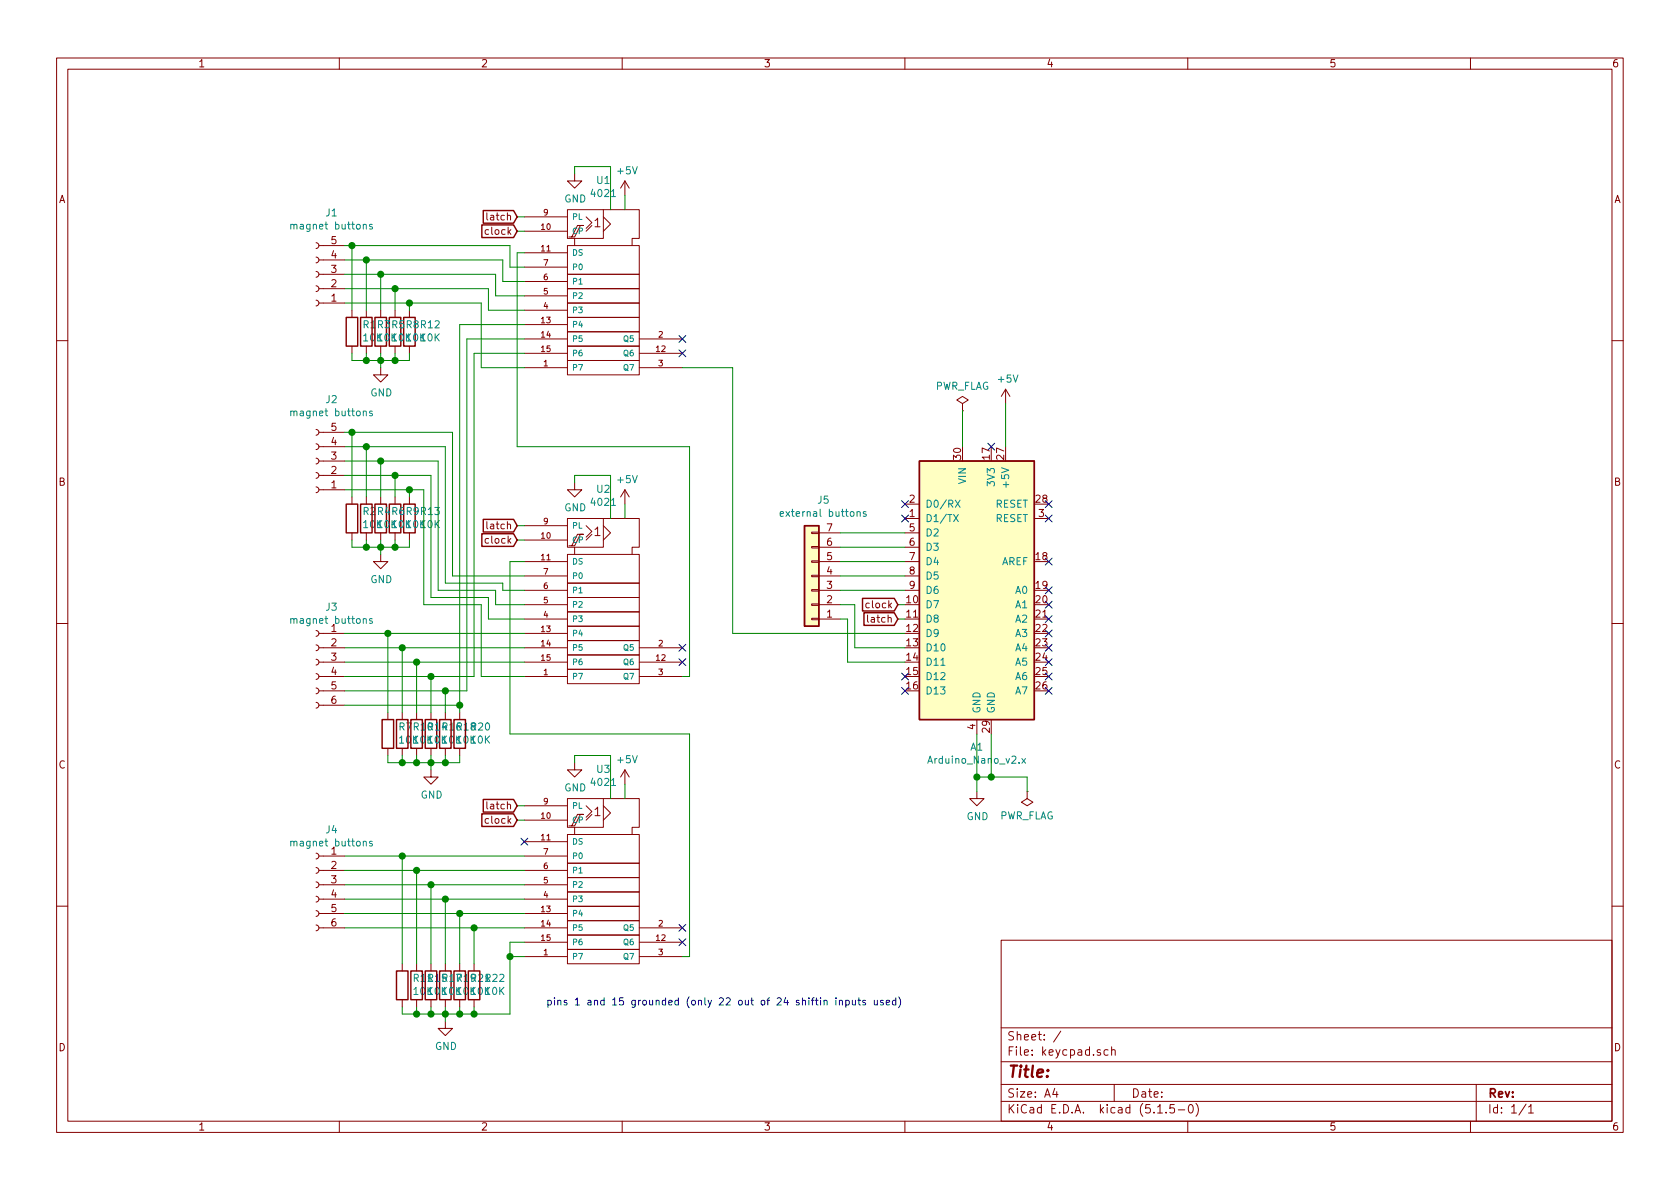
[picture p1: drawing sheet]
<svg xmlns="http://www.w3.org/2000/svg" width="297mm" height="210mm" viewBox="0 0 297 210" stroke-linecap="round" stroke-linejoin="round" font-family="sans-serif">
<g fill="none" stroke="#840000" stroke-width=".18">
<path d="M10 10.3h277v189.9h-277zM12 12.2h273v186.1h-273zM60 10.3v1.9M110 10.3v1.9M160 10.3v1.9M210 10.3v1.9M260 10.3v1.9M92.7 38.3h7.6M101.6 30.7v1.3h1.3l-1.3 1.3-1.3-1.3h1.3M103.6 38.3l1 1.1-1 1M104.6 39.9l-1 1M106.7 38.3l1.2 1.3-1.2 1.3"/>
<path d="M106.7 37.1v5.1h-5.1M110.5 32v2.5M110.5 32l-.8 1.3M110.5 32l.8 1.3M55.9 42.9l.3 .1 .2 .3-.1 .5-.4 .1M55.9 45.5l.3 .1 .2 .3-.1 .4-.4 .2M55.9 48l.3 .1 .2 .3-.1 .4-.4 .2M55.9 50.5l.3 .2 .2 .2-.1 .5-.4 .2M55.9 53.1l.3 .1 .2 .3-.1 .4-.4 .2M56.4 43.4h4.6M56.4 46h4.6M56.4 48.5h4.6"/>
<path d="M56.4 51h4.6M56.4 53.6h4.6M62.2 54.9v1.2M64.8 54.9v1.2M67.3 54.9v1.2M69.8 54.9v1.2M72.4 54.9v1.2M92.7 40.9h7.6M92.7 44.7h7.6M92.7 57.4h7.6M92.7 59.9h7.6M92.7 54.9h7.6"/>
<path d="M92.7 52.3h7.6M92.7 49.8h7.6M92.7 47.2h7.6M100.3 58.7h12.7v2.5h-12.7zM100.3 56.1h12.7v2.6h-12.7zM100.3 53.6h12.7v2.5h-12.7zM100.3 51h12.7v2.6h-12.7zM100.3 48.5h12.7v2.5h-12.7zM100.3 43.4h12.7v5.1h-12.7zM100.6 41.9h1l1-2h.5h-1l-1 2M101.6 43.4v-1.2h-1.3v-5.1h12.7v5.1h-1.2v1.2M113 59.9h7.6"/>
<path d="M10 60.2h2M55.9 75.9l.3 .2 .2 .2-.1 .5-.4 .2M55.9 78.5l.3 .1 .2 .3-.1 .4-.4 .2M56.4 76.4h4.6M56.4 79h4.6M62.2 61.2v1.3M64.8 61.2v1.3M67.3 65v1.3h1.3l-1.3 1.3-1.3-1.3h1.3M67.3 61.2v1.3M69.8 61.2v1.3M72.4 61.2v1.3M92.7 65h7.6"/>
<path d="M92.7 62.5h7.6M100.3 63.7h12.7v2.6h-12.7zM100.3 61.2h12.7v2.5h-12.7zM113 65h7.6M113 62.5h7.6M170.2 71.4l1-.7-1-.6-1 .6 1 .7v1.2M170.2 72.6h.1M177.8 68.8l-.8 1.3M177.8 68.8v2.6M177.8 68.8l.8 1.3M285 60.2h2M55.9 81l.3 .1 .2 .3-.1 .5-.4 .1"/>
<path d="M55.9 83.6l.3 .1 .2 .3-.1 .4-.4 .2M55.9 86.1l.3 .1 .2 .3-.1 .4-.4 .2M56.4 81.5h4.6M56.4 84.1h4.6M56.4 86.6h4.6M62.2 87.9v1.2M62.2 94.2v1.3M64.8 87.9v1.2M64.8 94.2v1.3M67.3 98v1.3h1.3l-1.3 1.3-1.3-1.3h1.3M67.3 87.9v1.2M67.3 94.2v1.3"/>
<path d="M69.8 87.9v1.2M69.8 94.2v1.3M72.4 87.9v1.2M72.4 94.2v1.3M92.7 99.3h7.6M92.7 95.5h7.6M92.7 93h7.6M100.3 98h12.7v5.1h-12.7zM100.6 96.5h1l1-2h.5h-1l-1 2M101.6 98v-1.2h-1.3v-5.1h12.7v5.1h-1.2v1.2M101.6 85.3v1.3h1.3l-1.3 1.3-1.3-1.3h1.3M103.6 93l1 1-1 1"/>
<path d="M104.6 94.5l-1 1M106.7 93l1.2 1.2-1.2 1.3M106.7 91.7v5.1h-5.1M110.5 86.6v2.5M110.5 86.6l-.8 1.3M110.5 86.6l.8 1.3M143.5 96.6h1.3v.3h-1.3zM143.5 94.1h1.3v.3h-1.3zM143.5 99.2h1.3v.2h-1.3zM144.8 94.2h3.8M144.8 96.8h3.8M144.8 99.3h3.8"/>
<path d="M160 91.7h2.6M160 89.1h2.6M160 94.2h2.6M160 96.8h2.6M160 99.3h2.6M182.9 91.7h2.5M10 110.3h2M55.9 119.1l.3 .1 .2 .3-.1 .5-.4 .1M55.9 116.6l.3 .1 .2 .3-.1 .4-.4 .2M55.9 114l.3 .2 .2 .2-.1 .5-.4 .2M55.9 111.5l.3 .1 .2 .3-.1 .4-.4 .2M56.4 119.6h4.6"/>
<path d="M56.4 117.1h4.6M56.4 112h4.6M56.4 114.5h4.6M92.7 101.8h7.6M92.7 104.4h7.6M92.7 119.6h7.6M92.7 117.1h7.6M92.7 112h7.6M92.7 114.5h7.6M92.7 109.5h7.6M92.7 106.9h7.6M100.3 118.4h12.7v2.5h-12.7z"/>
<path d="M100.3 115.8h12.7v2.6h-12.7zM100.3 113.3h12.7v2.5h-12.7zM100.3 110.7h12.7v2.6h-12.7zM100.3 108.2h12.7v2.5h-12.7zM100.3 105.7h12.7v2.5h-12.7zM100.3 103.1h12.7v2.6h-12.7zM113 119.6h7.6M113 117.1h7.6M113 114.5h7.6M143.5 104.3h1.3v.2h-1.3zM143.5 106.8h1.3v.3h-1.3zM143.5 109.3h1.3v.3h-1.3z"/>
<path d="M143.5 101.7h1.3v.3h-1.3zM144.8 101.8h3.8M144.8 104.4h3.8M144.8 109.5h3.8M144.8 106.9h3.8M160 101.8h2.6M160 104.4h2.6M285 110.3h2M55.9 124.2l.3 .1 .2 .3-.1 .4-.4 .2M55.9 121.7l.3 .1 .2 .3-.1 .4-.4 .2M56.4 124.7h4.6M56.4 122.2h4.6"/>
<path d="M68.6 126v1.2M68.6 132.3v1.3M71.1 126v1.2M71.1 132.3v1.3M73.7 126v1.2M73.7 132.3v1.3M76.2 136.1v1.3h1.3l-1.3 1.3-1.3-1.3h1.3M76.2 126v1.2M76.2 132.3v1.3M78.7 126v1.2M78.7 132.3v1.3M81.3 126v1.2"/>
<path d="M81.3 132.3v1.3M101.6 134.9v1.2h1.3l-1.3 1.3-1.3-1.3h1.3M110.5 136.1l-.8 1.3M110.5 136.1v2.6M110.5 136.1l.8 1.3M172.7 139.9v1.3h1.3l-1.3 1.3-1.3-1.3h1.3M172.7 127.2v2.6M181.6 139.9v1.3l1 .7-1 .6-1-.6 1-.7M181.6 139.9h.1M55.9 158.5l.3 .1 .2 .3-.1 .4-.4 .2M55.9 156l.3 .1 .2 .3-.1 .4-.4 .2M55.9 153.4l.3 .1 .2 .3-.1 .4-.4 .2"/>
<path d="M55.9 150.9l.3 .1 .2 .3-.1 .4-.4 .2M56.4 159h4.6M56.4 156.5h4.6M56.4 153.9h4.6M56.4 151.4h4.6M92.7 145h7.6M92.7 148.8h7.6M92.7 159h7.6M92.7 156.5h7.6M92.7 153.9h7.6M92.7 151.4h7.6M92.7 142.5h7.6"/>
<path d="M100.3 157.7h12.7v2.6h-12.7zM100.3 155.2h12.7v2.5h-12.7zM100.3 152.6h12.7v2.6h-12.7zM100.3 147.6h12.7v5h-12.7zM100.6 146h1l1-2h.5h-1l-1 2M101.6 147.6v-1.3h-1.3v-5.1h12.7v5.1h-1.2v1.3M103.6 142.5l1 1-1 1M104.6 144l-1 1M106.7 142.5l1.2 1.3-1.2 1.2M106.7 141.2v5.1h-5.1M10 160.2h2M55.9 163.6l.3 .1 .2 .3-.1 .4-.4 .2"/>
<path d="M55.9 161l.3 .2 .2 .2-.1 .5-.4 .1M56.4 161.5h4.6M56.4 164.1h4.6M71.1 170.4v1.3M71.1 176.8v1.2M73.7 170.4v1.3M73.7 176.8v1.2M76.2 170.4v1.3M76.2 176.8v1.2M78.7 170.4v1.3M78.7 176.8v1.2M81.3 170.4v1.3"/>
<path d="M81.3 176.8v1.2M83.8 170.4v1.3M83.8 176.8v1.2M92.7 169.2h7.6M92.7 166.6h7.6M92.7 161.5h7.6M92.7 164.1h7.6M100.3 167.9h12.7v2.5h-12.7zM100.3 165.3h12.7v2.6h-12.7zM100.3 162.8h12.7v2.5h-12.7zM100.3 160.3h12.7v2.5h-12.7zM113 169.2h7.6"/>
<path d="M113 166.6h7.6M113 164.1h7.6M177 166.3h108v32h-108zM285 160.2h2M60 198.3v1.9M78.7 180.6v1.3h1.3l-1.3 1.2-1.2-1.2h1.2M110 198.3v1.9M160 198.3v1.9M177 194.8h108M177 191.8h108M177 187.8h108M177 181.8h108"/>
<path d="M186.5 192.5l-.4 1h1M186.8 193v1M187.6 182.3l-1.3 2M195.9 185.7l-.4-.1-.3 .3 .1 .6h.6M196.5 185.7l.3-.1 .3 .1 .1 .9M196.5 185.1v1.5M197 191.8v3M204.7 196.8h.8M206.2 196.7v.1M207.6 195.3h-.7l-.1 .7 .2-.1 .5 .1 .2 .2-.1 .5-.2 .1-.6-.1M208.3 196.3h1.2M210 198.3v1.9"/>
<path d="M210.3 195.4l.2-.1a.8 .8 0 0 1 .5 .8 .8 .8 0 0 1-.5 .7 1 1 0 0 1-.2-1.4zM211.5 195.1a1.71 1.71 0 0 1 0 2.3M260 198.3v1.9M261 191.8v6.5M269.8 195.2l-1.2 2M270.3 195.8l.4-.5v1.5M270.3 196.8h.8"/>
</g>
<g fill="#ffffc2" stroke="#ffffc2" stroke-width=".18">
<path d="M162.6 81.5h20.3v45.7h-20.3z"/>
<path d="M142.2 93h2.6v17.7h-2.6z"/>
</g>
<g fill="none" stroke="#840000" stroke-width=".25">
<path d="M85.2 39.8h5.6l.6 1.1-.6 1.1h-5.6zM85.4 37.2h5.4l.6 1.1-.6 1.2h-5.4zM61.2 56.1h2v5.1h-2zM63.8 56.1h2v5.1h-2zM66.3 56.1h2v5.1h-2zM68.8 56.1h2.1v5.1h-2.1zM71.4 56.1h2v5.1h-2zM61.2 89.1h2v5.1h-2zM63.8 89.1h2v5.1h-2zM66.3 89.1h2v5.1h-2zM68.8 89.1h2.1v5.1h-2.1zM71.4 89.1h2v5.1h-2z"/>
<path d="M85.2 94.4h5.6l.6 1.1-.6 1.1h-5.6zM85.4 91.8h5.4l.6 1.2-.6 1.1h-5.4zM142.2 93h2.6v17.7h-2.6zM162.6 81.5h20.3v45.7h-20.3zM152.5 105.8h5.6l.6 1.1-.6 1.1h-5.6zM152.8 108.4h5.3l.6 1.1-.6 1.1h-5.3zM67.6 127.2h2v5.1h-2zM70.1 127.2h2v5.1h-2zM72.6 127.2h2.1v5.1h-2.1zM75.2 127.2h2v5.1h-2zM77.7 127.2h2.1v5.1h-2.1zM80.3 127.2h2v5.1h-2z"/>
<path d="M85.2 143.9h5.6l.6 1.1-.6 1.1h-5.6zM85.4 141.4h5.4l.6 1.1-.6 1.1h-5.4zM70.1 171.7h2v5.1h-2zM72.6 171.7h2.1v5.1h-2.1zM75.2 171.7h2v5.1h-2zM77.7 171.7h2.1v5.1h-2.1zM80.3 171.7h2v5.1h-2zM82.8 171.7h2v5.1h-2z"/>
</g>
<g fill="none" stroke="#008484" stroke-width=".18">
<path d="M51.4 39.8l.2-.1h.3l.1 .8M51.4 39.7v.8M64.2 39.8l.2-.1h.3l.1 .8M65.8 39.7h-.3l-.2 .1 .1 .2 .4 .2v.3h-.5M51.4 72.8l.2-.1h.3l.1 .8M51.4 72.7v.8M64.2 72.8l.2-.1h.3l.1 .8M65.8 72.7h-.3l-.2 .2 .1 .1 .4 .2v.3h-.5M137.9 90.9l.6-.1v-.3h-.4l-.2 .1 .1 .7h.5M151.5 90.6l.2-.1h.3l.1 .8M153.1 90.5h-.3l-.2 .1 .1 .2 .4 .2v.3h-.5M168.6 91l.8 1.2"/>
<path d="M168.9 88.4l.8 1.3M169.4 91l-.8 1.2M169.7 88.4l-.8 1.3M51.4 109.5l.2-.1h.3l.1 .8M51.4 109.4v.8M64.2 109.5l.2-.1h.3l.1 .8M65.8 109.4h-.3l-.2 .2 .1 .1 .4 .2v.3h-.5M180.7 134.1l.6 .9M181.3 134.1l-.6 .9M51.4 148.9l.2-.1h.3l.1 .8M51.4 148.8v.8M64.2 148.9l.2-.1h.3l.1 .8"/>
<path d="M65.8 148.8h-.3l-.2 .1 .1 .2 .4 .1v.3h-.5"/>
</g>
<g fill="none" stroke="#008400" stroke-width=".18">
<path d="M91.4 38.3h1.3M101.6 30.7v-1.2h6.3v7.6M110.5 34.5v2.6M61 43.4h29.2v3.8h2.5M61 53.6h24.1v11.4h7.6M61 51h25.4v3.9h6.3M61 48.5h26.6v3.8h5.1M61 46h27.9v3.8h3.8M62.2 43.4v11.5M64.8 46v8.9M67.3 48.5v6.4M69.8 51v3.9"/>
<path d="M72.4 53.6v1.3M91.4 40.9h1.3M92.7 57.4h-11.4v68.6M92.7 44.7h-1.3v34.3h30.5v40.6h-1.3M92.7 59.9h-10.2v62.3h-21.5M61 79h17.7v24.1h10.2v1.3h3.8M61 76.4h19v25.4h12.7M62.2 62.5v1.2h10.2v-1.2M62.2 76.4v11.5M64.8 62.5v1.2M64.8 79v8.9M67.3 62.5v2.5"/>
<path d="M69.8 62.5v1.2M92.7 62.5h-8.9v57.1h-22.8M120.6 65h8.9v47h30.5M170.2 72.6v6.4M177.8 71.4v7.6M61 81.5h16.5v22.9h10.1v2.5h5.1M61 84.1h15.2v21.6h10.2v3.8h6.3M61 86.6h13.9v20.3h10.2v12.7h7.6M62.2 95.5v1.3h10.2v-1.3M64.8 95.5v1.3M67.3 81.5v6.4M67.3 95.5v2.5"/>
<path d="M69.8 84.1v3.8M69.8 95.5v1.3M72.4 86.6v1.3M91.4 95.5h1.3M91.4 93h1.3M92.7 99.3h-2.5v30.5h31.7v39.4h-1.3M101.6 85.3v-1.2h6.3v7.6M110.5 89.1v2.6M148.6 99.3h11.4M148.6 96.8h11.4M148.6 94.2h11.4M61 114.5h31.7"/>
<path d="M61 117.1h31.7M61 112h31.7M68.6 112v14M71.1 114.5v11.5M73.7 117.1v8.9M76.2 119.6v6.4M148.6 104.4h11.4M148.6 109.5h1.3v7.6h10.1M148.6 106.9h2.5v7.6h8.9M148.6 101.8h11.4M158.7 109.5h1.3M158.7 106.9h1.3"/>
<path d="M61 124.7h20.3M68.6 133.6v1.3h12.7v-1.3M71.1 133.6v1.3M73.7 133.6v1.3M76.2 133.6v2.5M78.7 122.2v3.8M78.7 133.6v1.3M101.6 134.9v-1.3h6.3v7.6M110.5 138.7v2.5M172.7 129.8v10.1M172.7 137.4h8.9v2.5M175.3 129.8v7.6"/>
<path d="M61 159h31.7M61 156.5h31.7M61 153.9h31.7M61 151.4h31.7M71.1 151.4v19M73.7 153.9v16.5M76.2 156.5v13.9M78.7 159v11.4M91.4 142.5h1.3M91.4 145h1.3M61 164.1h31.7M61 161.5h31.7"/>
<path d="M73.7 178v1.3M76.2 178v1.3M78.7 178v2.6M81.3 161.5v8.9M81.3 178v1.3M83.8 164.1v6.3M83.8 178v1.3M90.2 169.2h2.5M92.7 166.6h-2.5v12.7h-19.1v-1.3"/>
</g>
<g fill="none" stroke="#0000c2" stroke-width=".18">
<path d="M145.1 176.4v.2M145.1 176.9v.8M145.7 177l.2-.1h.3v.8M145.7 176.9v.8M147.8 176.4v.2M147.8 176.9v.8M148.4 177l.2-.1h.3v.8M148.4 176.9v.8M149.6 176.9h.3l.3 .2-.2 .6h-.4M149.6 176.9v1.2M150.7 176.9l.1 .8h.3l.2-.1M151.3 176.9v.8"/>
<path d="M151.7 176.9h.5M151.9 176.4v1.1l.3 .2M153 176.9h-.3l-.2 .2 .1 .1 .4 .2v.3h-.5M154.6 176.9v.8h.3l.2-.1M155.1 176.9v.8M156.2 176.9h-.3l-.2 .2v.1l.5 .2v.3h-.5M156.7 177.3l.6-.1v-.3h-.4l-.2 .2 .1 .6h.5M158.4 176.9h-.4l-.2 .2 .1 .6h.5M158.4 176.4v1.3M158.9 176.3a1.47 1.47 0 0 1 0 1.9"/>
</g>
<g fill="#008400" stroke="#008400" stroke-width=".25">
<circle cx="67.3" cy="48.5" r=".51"/>
<circle cx="81.3" cy="124.7" r=".51"/>
<circle cx="64.8" cy="46" r=".51"/>
<circle cx="78.7" cy="122.2" r=".51"/>
<circle cx="76.2" cy="119.6" r=".51"/>
<circle cx="62.2" cy="43.4" r=".51"/>
<circle cx="73.7" cy="117.1" r=".51"/>
<circle cx="83.8" cy="164.1" r=".51"/>
<circle cx="78.7" cy="179.3" r=".51"/>
<circle cx="76.2" cy="179.3" r=".51"/>
<circle cx="81.3" cy="161.5" r=".51"/>
<circle cx="73.7" cy="179.3" r=".51"/>
<circle cx="69.9" cy="51" r=".51"/>
<circle cx="78.7" cy="159" r=".51"/>
<circle cx="67.3" cy="63.7" r=".51"/>
<circle cx="172.7" cy="137.4" r=".51"/>
<circle cx="81.3" cy="179.3" r=".51"/>
<circle cx="83.8" cy="179.3" r=".51"/>
<circle cx="90.2" cy="169.2" r=".51"/>
<circle cx="72.4" cy="53.6" r=".51"/>
<circle cx="67.3" cy="96.8" r=".51"/>
<circle cx="64.8" cy="96.8" r=".51"/>
<circle cx="69.9" cy="96.8" r=".51"/>
<circle cx="71.1" cy="114.5" r=".51"/>
<circle cx="68.6" cy="112" r=".51"/>
<circle cx="175.3" cy="137.4" r=".51"/>
<circle cx="78.7" cy="134.9" r=".51"/>
<circle cx="62.2" cy="76.4" r=".51"/>
<circle cx="64.8" cy="63.7" r=".51"/>
<circle cx="64.8" cy="79" r=".51"/>
<circle cx="69.9" cy="63.7" r=".51"/>
<circle cx="67.3" cy="81.5" r=".51"/>
<circle cx="71.1" cy="134.9" r=".51"/>
<circle cx="73.7" cy="134.9" r=".51"/>
<circle cx="76.2" cy="134.9" r=".51"/>
<circle cx="76.2" cy="156.5" r=".51"/>
<circle cx="73.7" cy="153.9" r=".51"/>
<circle cx="71.1" cy="151.4" r=".51"/>
<circle cx="72.4" cy="86.6" r=".51"/>
<circle cx="69.9" cy="84.1" r=".51"/>
</g>
<g fill="none" stroke="#000084" stroke-width=".18">
<path d="M120 59.3l1.3 1.2M121.3 59.3l-1.3 1.2M120 61.9l1.3 1.2M121.3 61.9l-1.3 1.2M174.7 78.4l1.2 1.2M175.9 78.4l-1.2 1.2M159.4 91.1l1.2 1.2M159.4 88.5l1.2 1.3M160.6 91.1l-1.2 1.2M160.6 88.5l-1.2 1.3M184.8 88.5l1.2 1.3M184.8 91.1l1.2 1.2"/>
<path d="M184.8 98.7l1.2 1.2M186 98.7l-1.2 1.2M186 88.5l-1.2 1.3M186 91.1l-1.2 1.2M120 113.9l1.3 1.3M120 116.5l1.3 1.2M121.3 113.9l-1.3 1.3M121.3 116.5l-1.3 1.2M159.4 119l1.2 1.2M160.6 119l-1.2 1.2M184.8 103.8l1.2 1.2M184.8 106.3l1.2 1.2"/>
<path d="M184.8 108.9l1.2 1.2M184.8 111.4l1.2 1.2M184.8 113.9l1.2 1.3M184.8 116.5l1.2 1.2M184.8 119l1.2 1.2M186 103.8l-1.2 1.2M186 106.3l-1.2 1.2M186 108.9l-1.2 1.2M186 111.4l-1.2 1.2M186 113.9l-1.2 1.3M186 116.5l-1.2 1.2M186 119l-1.2 1.2"/>
<path d="M159.4 121.6l1.2 1.2M160.6 121.6l-1.2 1.2M184.8 121.6l1.2 1.2M186 121.6l-1.2 1.2M92.1 148.2l1.2 1.2M93.3 148.2l-1.2 1.2M120 163.5l1.3 1.2M120 166l1.3 1.2M121.3 163.5l-1.3 1.2M121.3 166l-1.3 1.2"/>
</g>
<text font-size="2.8" fill="#840000" x="178" y="190.5">Title:</text>
<g font-size="2.1" fill="#840000">
<text x="105.1" y="40.2">1</text>
<text x="105.1" y="94.8">1</text>
<text x="105.1" y="144.3">1</text>
<text x="178" y="184">Sheet: /</text>
<text x="178" y="186.7">File: keycpad.sch</text>
<text x="178" y="196.9">KiCad E.D.A. kicad (5.1.5-0)</text>
<text x="178" y="194.1">Size: A4</text>
<text x="200" y="194.1">Date:</text>
<text x="263" y="194.1">Rev:</text>
<text x="263" y="196.9">Id: 1/1</text>
</g>
<g font-size="1.8" fill="#840000">
<text x="35" y="11.9">1</text>
<text x="85" y="11.9">2</text>
<text x="135" y="11.9">3</text>
<text x="185" y="11.9">4</text>
<text x="235" y="11.9">5</text>
<text x="285" y="11.9">6</text>
<text x="10.4" y="35.9">A</text>
<text x="285.4" y="35.9">A</text>
<text x="86.1" y="41.5">clock</text>
<text x="86.5" y="39">latch</text>
<text x="58.6" y="45.7">4</text>
<text x="58.6" y="43.2">5</text>
<text x="58.6" y="53.3">1</text>
<text x="58.6" y="50.8">2</text>
<text x="58.6" y="48.3">3</text>
<text x="58.6" y="76.2">5</text>
<text x="58.6" y="83.8">2</text>
<text x="58.6" y="81.3">3</text>
<text x="58.6" y="78.7">4</text>
<text x="169.9" y="81.2" transform="rotate(-90 169.9 81.2)">30</text>
<text x="175" y="81.2" transform="rotate(-90 175 81.2)">17</text>
<text x="177.5" y="81.2" transform="rotate(-90 177.5 81.2)">27</text>
<text x="10.4" y="85.9">B</text>
<text x="58.6" y="86.4">1</text>
<text x="160.8" y="88.9">2</text>
<text x="183.2" y="88.9">28</text>
<text x="285.4" y="85.9">B</text>
<text x="86.5" y="93.6">latch</text>
<text x="146.2" y="94">7</text>
<text x="160.8" y="91.4">1</text>
<text x="160.8" y="94">5</text>
<text x="183.7" y="91.4">3</text>
<text x="86.1" y="96.1">clock</text>
<text x="146.2" y="101.6">4</text>
<text x="146.2" y="99.1">5</text>
<text x="146.2" y="96.5">6</text>
<text x="160.8" y="96.5">6</text>
<text x="160.8" y="99.1">7</text>
<text x="160.8" y="101.6">8</text>
<text x="183.2" y="99.1">18</text>
<text x="146.2" y="106.7">2</text>
<text x="146.2" y="104.1">3</text>
<text x="153.4" y="107.6">clock</text>
<text x="160.3" y="106.7">10</text>
<text x="160.8" y="104.1">9</text>
<text x="183.2" y="104.1">19</text>
<text x="183.2" y="106.7">20</text>
<text x="58.6" y="111.8">1</text>
<text x="146.2" y="109.2">1</text>
<text x="153.8" y="110.1">latch</text>
<text x="160.3" y="109.2">11</text>
<text x="160.3" y="111.8">12</text>
<text x="183.2" y="109.2">21</text>
<text x="183.2" y="111.8">22</text>
<text x="58.6" y="114.3">2</text>
<text x="58.6" y="116.8">3</text>
<text x="58.6" y="119.4">4</text>
<text x="160.3" y="114.3">13</text>
<text x="160.3" y="116.8">14</text>
<text x="160.3" y="119.4">15</text>
<text x="183.2" y="114.3">23</text>
<text x="183.2" y="116.8">24</text>
<text x="183.2" y="119.4">25</text>
<text x="58.6" y="121.9">5</text>
<text x="58.6" y="124.5">6</text>
<text x="160.3" y="121.9">16</text>
<text x="183.2" y="121.9">26</text>
<text x="172.5" y="129" transform="rotate(-90 172.5 129)">4</text>
<text x="175" y="129.5" transform="rotate(-90 175 129.5)">29</text>
<text x="10.4" y="135.9">C</text>
<text x="285.4" y="135.9">C</text>
<text x="86.5" y="143.1">latch</text>
<text x="86.1" y="145.7">clock</text>
<text x="58.6" y="151.1">1</text>
<text x="58.6" y="153.7">2</text>
<text x="58.6" y="156.2">3</text>
<text x="58.6" y="158.7">4</text>
<text x="58.6" y="161.3">5</text>
<text x="58.6" y="163.8">6</text>
<text x="10.4" y="185.9">D</text>
<text x="285.4" y="185.9">D</text>
<text x="35" y="199.9">1</text>
<text x="85" y="199.9">2</text>
<text x="135" y="199.9">3</text>
<text x="185" y="199.9">4</text>
<text x="235" y="199.9">5</text>
<text x="285" y="199.9">6</text>
</g>
<g font-size="1.8" fill="#008484">
<text x="99.8" y="35.8">GND</text>
<text x="104.7" y="34.8">4021</text>
<text x="105.6" y="32.5">U1</text>
<text x="109.3" y="30.8">+5V</text>
<text x="52" y="40.6">magnet buttons</text>
<text x="57.7" y="38.3">J1</text>
<text x="64.2" y="58.1">R1</text>
<text x="66.8" y="58.1">R3</text>
<text x="69.3" y="58.1">R5</text>
<text x="71.8" y="58.1">R8 R12</text>
<text x="64.3" y="60.4">10K10K10K10K10K</text>
<text x="57.7" y="71.3">J2</text>
<text x="65.5" y="70.1">GND</text>
<text x="165.2" y="68.9">PWR_FLAG</text>
<text x="176.6" y="67.7">+5V</text>
<text x="52" y="73.6">magnet buttons</text>
<text x="104.7" y="89.5">4021</text>
<text x="105.6" y="87.1">U2</text>
<text x="109.3" y="85.4">+5V</text>
<text x="144.6" y="89.1">J5</text>
<text x="163.6" y="89.8">D0/RX</text>
<text x="170.8" y="85.5" transform="rotate(-90 170.8 85.5)">VIN</text>
<text x="175.9" y="85.7" transform="rotate(-90 175.9 85.7)">3V3</text>
<text x="176" y="89.8">RESET</text>
<text x="178.4" y="85.7" transform="rotate(-90 178.4 85.7)">+5V</text>
<text x="64.2" y="91.1">R2</text>
<text x="64.3" y="93.4">10K10K10K10K10K</text>
<text x="66.8" y="91.1">R4</text>
<text x="69.3" y="91.1">R6</text>
<text x="71.8" y="91.1">R9 R13</text>
<text x="99.8" y="90.4">GND</text>
<text x="138.7" y="91.4">external buttons</text>
<text x="163.6" y="92.3">D1/TX</text>
<text x="163.6" y="94.9">D2</text>
<text x="176" y="92.3">RESET</text>
<text x="163.6" y="97.4">D3</text>
<text x="163.6" y="99.9">D4</text>
<text x="177" y="99.9">AREF</text>
<text x="57.7" y="108">J3</text>
<text x="65.5" y="103.1">GND</text>
<text x="163.6" y="107.6">D7</text>
<text x="163.6" y="102.5">D5</text>
<text x="163.6" y="105">D6</text>
<text x="179.6" y="105">A0</text>
<text x="179.6" y="107.6">A1</text>
<text x="52" y="110.3">magnet buttons</text>
<text x="163.6" y="110.1">D8</text>
<text x="163.6" y="112.6">D9</text>
<text x="179.6" y="110.1">A2</text>
<text x="179.6" y="112.6">A3</text>
<text x="163.6" y="115.2">D10</text>
<text x="163.6" y="117.7">D11</text>
<text x="179.6" y="115.2">A4</text>
<text x="179.6" y="117.7">A5</text>
<text x="163.6" y="120.3">D12</text>
<text x="163.6" y="122.8">D13</text>
<text x="179.6" y="120.3">A6</text>
<text x="179.6" y="122.8">A7</text>
<text x="70.6" y="129.2">R7</text>
<text x="70.6" y="131.5">10K10K10K10K10K10K</text>
<text x="73.2" y="129.2">R10R14R16R18R20</text>
<text x="173.4" y="126.2" transform="rotate(-90 173.4 126.2)">GND</text>
<text x="175.9" y="126.2" transform="rotate(-90 175.9 126.2)">GND</text>
<text x="105.6" y="136.7">U3</text>
<text x="109.3" y="135">+5V</text>
<text x="164.4" y="135">Arduino_Nano_v2.x</text>
<text x="171.6" y="132.7">A1</text>
<text x="74.4" y="141.2">GND</text>
<text x="99.8" y="139.9">GND</text>
<text x="104.7" y="139">4021</text>
<text x="52" y="149.7">magnet buttons</text>
<text x="57.7" y="147.4">J4</text>
<text x="170.9" y="145">GND</text>
<text x="176.6" y="144.9">PWR_FLAG</text>
<text x="73.2" y="173.6">R11R15R17R19R21R22</text>
<text x="73.2" y="175.9">10K10K10K10K10K10K</text>
<text x="76.9" y="185.7">GND</text>
</g>
<text font-size="1.8" fill="#0000c2" x="96.5" y="177.8">pins 1 and 15 grounded (only 22 out of 24 shiftin inputs used)</text>
<g font-size="1.4" fill="#840000">
<text x="95.7" y="40.6">10</text>
<text x="96.1" y="38.1">9</text>
<text x="95.7" y="44.4">11</text>
<text x="96.1" y="47">7</text>
<text x="96.1" y="52.1">5</text>
<text x="96.1" y="49.5">6</text>
<text x="95.7" y="57.1">13</text>
<text x="95.7" y="59.7">14</text>
<text x="96.1" y="54.6">4</text>
<text x="116.5" y="59.7">2</text>
<text x="95.7" y="62.2">15</text>
<text x="96.1" y="64.8">1</text>
<text x="116.1" y="62.2">12</text>
<text x="116.5" y="64.8">3</text>
<text x="95.7" y="95.2">10</text>
<text x="96.1" y="92.7">9</text>
<text x="95.7" y="99.1">11</text>
<text x="96.1" y="101.6">7</text>
<text x="96.1" y="106.7">5</text>
<text x="96.1" y="104.1">6</text>
<text x="95.7" y="111.8">13</text>
<text x="96.1" y="109.2">4</text>
<text x="95.7" y="114.3">14</text>
<text x="95.7" y="116.8">15</text>
<text x="96.1" y="119.4">1</text>
<text x="116.1" y="116.8">12</text>
<text x="116.5" y="114.3">2</text>
<text x="116.5" y="119.4">3</text>
<text x="96.1" y="142.2">9</text>
<text x="95.7" y="144.8">10</text>
<text x="95.7" y="148.6">11</text>
<text x="96.1" y="153.7">6</text>
<text x="96.1" y="151.1">7</text>
<text x="95.7" y="161.3">13</text>
<text x="96.1" y="158.7">4</text>
<text x="96.1" y="156.2">5</text>
<text x="95.7" y="163.8">14</text>
<text x="95.7" y="166.4">15</text>
<text x="116.1" y="166.4">12</text>
<text x="116.5" y="163.8">2</text>
<text x="96.1" y="168.9">1</text>
<text x="116.5" y="168.9">3</text>
</g>
<g font-size="1.4" fill="#008484">
<text x="101.1" y="41.4">CP</text>
<text x="101.1" y="38.9">PL</text>
<text x="101.1" y="45.2">DS</text>
<text x="101.1" y="47.7">P0</text>
<text x="101.1" y="52.8">P2</text>
<text x="101.1" y="50.3">P1</text>
<text x="101.1" y="57.9">P4</text>
<text x="101.1" y="55.4">P3</text>
<text x="101.1" y="65.5">P7</text>
<text x="101.1" y="60.4">P5</text>
<text x="101.1" y="63">P6</text>
<text x="110.4" y="63">Q6</text>
<text x="110.4" y="60.4">Q5</text>
<text x="110.4" y="65.5">Q7</text>
<text x="101.1" y="93.5">PL</text>
<text x="101.1" y="96">CP</text>
<text x="101.1" y="99.8">DS</text>
<text x="101.1" y="107.4">P2</text>
<text x="101.1" y="104.9">P1</text>
<text x="101.1" y="102.4">P0</text>
<text x="101.1" y="112.5">P4</text>
<text x="101.1" y="110">P3</text>
<text x="101.1" y="115.1">P5</text>
<text x="101.1" y="117.6">P6</text>
<text x="110.4" y="117.6">Q6</text>
<text x="110.4" y="115.1">Q5</text>
<text x="101.1" y="120.1">P7</text>
<text x="110.4" y="120.1">Q7</text>
<text x="101.1" y="143">PL</text>
<text x="101.1" y="145.5">CP</text>
<text x="101.1" y="149.3">DS</text>
<text x="101.1" y="154.4">P1</text>
<text x="101.1" y="151.9">P0</text>
<text x="101.1" y="159.5">P3</text>
<text x="101.1" y="157">P2</text>
<text x="101.1" y="162">P4</text>
<text x="101.1" y="164.6">P5</text>
<text x="101.1" y="167.1">P6</text>
<text x="110.4" y="167.1">Q6</text>
<text x="110.4" y="164.6">Q5</text>
<text x="101.1" y="169.7">P7</text>
<text x="110.4" y="169.7">Q7</text>
</g>
</svg>
